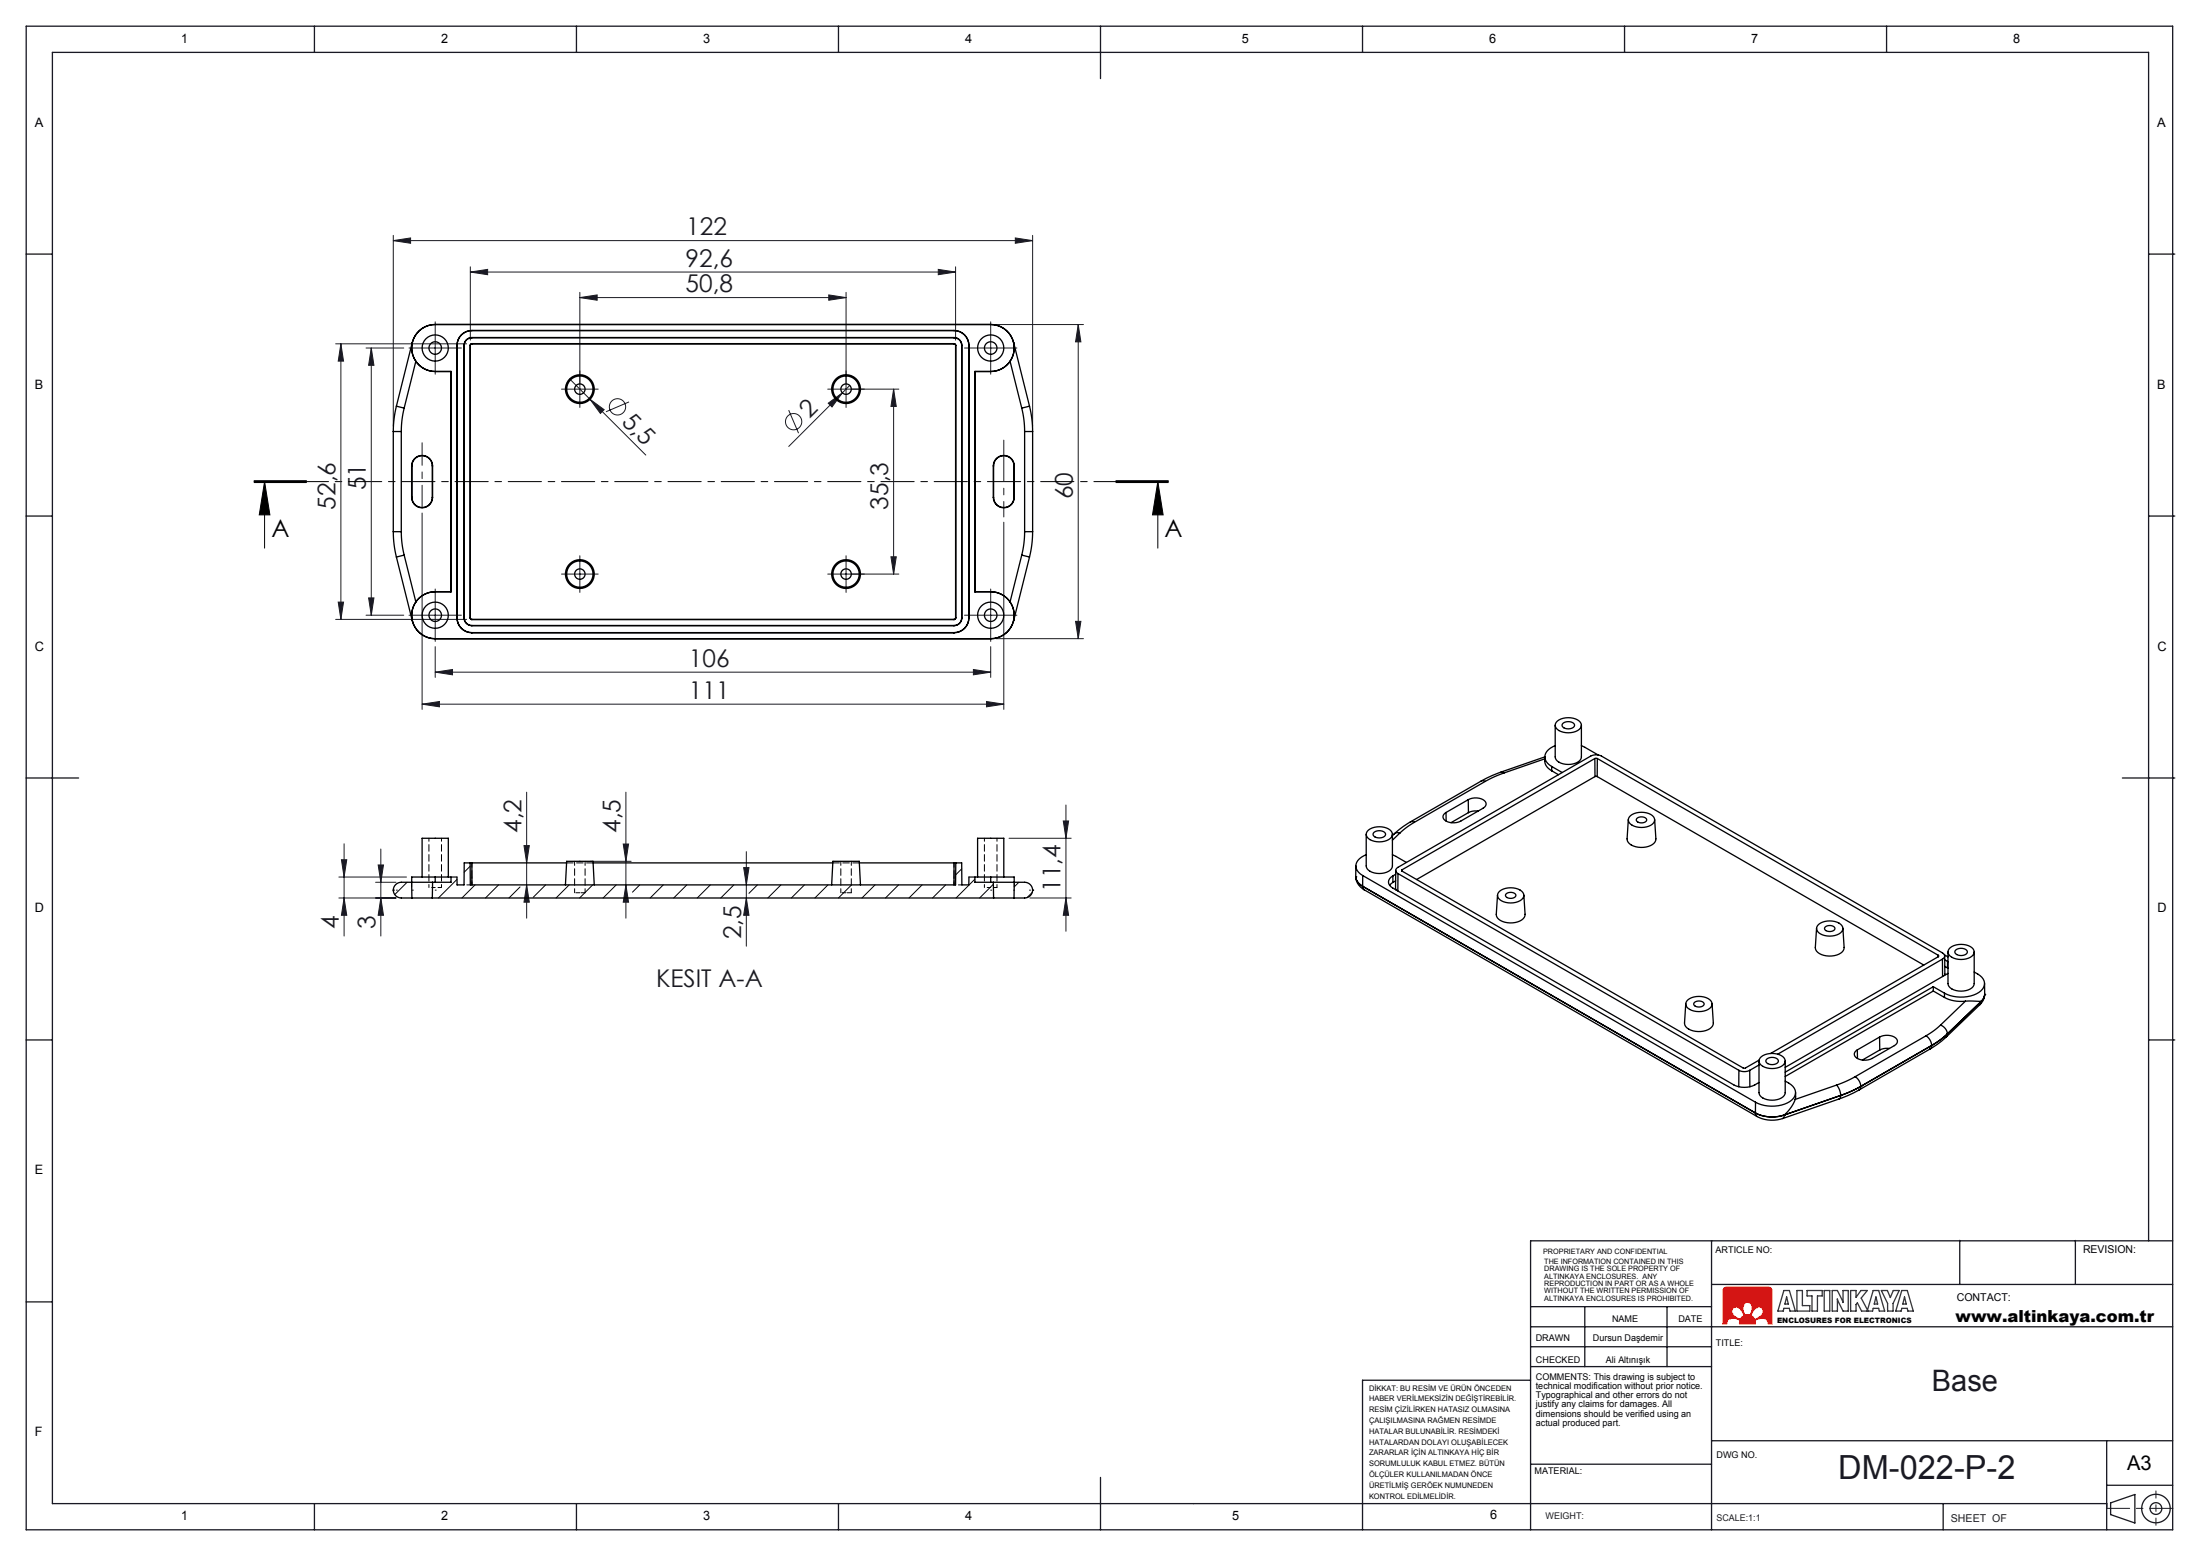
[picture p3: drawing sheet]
<svg xmlns="http://www.w3.org/2000/svg" width="420mm" height="297mm" viewBox="0 0 420 297" stroke-linecap="round" stroke-linejoin="round" font-family="sans-serif">
<path d="M329 245.8l.4-.1h8.2l.4 .2 .1 .4v6.4h-.7v-.2l-.3-.7-.8-.2-1.4 .4 .1 .7h-3.1l.1-.7-1.4-.4-.9 .3-.2 .8h-.7v-6.4zM330.7 249.7l.7-.3 .7 .4 .7 1.3-.7 .7-.6-.2-.7-.5-.4-.8zM332.9 248.8l.6-.3 .7 .4 .2 .7-.5 1.4h-.9l-.4-1.4zM334.8 249.8l.9-.4 .6 .3 .2 .7-.4 .7-1.3 .7-.6-.7z" fill="none" stroke="#e13800" stroke-width=".19"/>
<g fill="none" stroke="#191924" stroke-width=".25">
<path d="M5 5h409.6v287h-409.6zM60 5v5M110 5v5M160 5v5M210 5v10M260 5v5M310 5v5M360 5v5M5 48.5h5M410 48.5h5M5 98.5h5M410 98.5h5"/>
<path d="M5 148.5h10M405 148.5h10M5 198.5h5M410 198.5h5M326.6 236.8v55.2M374 236.8v8.4M396 236.8v8.4M410 236.8v-226.8h-400v277h392M414.6 236.8h-122.5v55.2M5 248.5h5M292.1 249.4h34.5M292.1 253.2h122.5"/>
<path d="M292.1 257.1h34.5M302.4 249.4v11.5M318.1 249.4v11.5M326.6 245.2h88M292.1 263.5h-32.1v28.5M292.1 260.9h34.5M292.1 279.5h34.5M326.6 275h88M402 275v17M60 287v5M110 287v5M160 287v5"/>
<path d="M210 282v10M370.8 287v5M402 283.5h12.6"/>
</g>
<path d="M334.8 249.8h.1a.93 .93 0 0 1 1.5 0 .93 .93 0 0 1-.4 1.4l-.6 .4a.52 .52 0 0 1-.5 .2 .52 .52 0 0 1-.4-.4 .54 .54 0 0 1-.3-.5 .54 .54 0 0 1 .2-.5zM330.7 249.7a1.27 1.27 0 0 1 1.9 .9 .48 .48 0 0 1 .1 .5 .48 .48 0 0 1-.4 .3 .54 .54 0 0 1-.4 .4 .54 .54 0 0 1-.5-.3l-.6-.5a.92 .92 0 0 1-.1-1.3zM329 245.8l-.2 .5v6.4h.7v-.2a1.18 1.18 0 0 1 1.8-.8h.1a.45 .45 0 0 1 .5 .6v.4h3.1v-.3a.4 .4 0 0 1 0-.5 .4 .4 0 0 1 .4-.1l.7-.2 .7 .1 .5 .3 .1 .7h.7v-6.4l-.1-.5-.4-.1h-8.2zM332.9 248.8l.6-.3 .6 .3 .3 .8-.2 .9a.44 .44 0 0 1-.2 .5 .44 .44 0 0 1-.5-.1h-.1a.43 .43 0 0 1-.5 .1 .43 .43 0 0 1-.2-.5l-.1-.9z" fill-rule="evenodd" fill="#f00"/>
<g fill="none" stroke="#191924" stroke-width=".19">
<path d="M75 45.9l3.3-.5v1zM75 44.9v36.5M75 45.9h122M89.7 51.9l3.3-.5v1zM89.7 50.9v14M89.7 51.9h92.6M110.6 56.8l3.3-.5v1zM110.6 55.8v21M110.6 56.8h50.8M158.1 56.3l3.3 .5-3.3 .5zM161.4 55.8v21M179 51.4l3.3 .5-3.3 .5z"/>
<path d="M182.3 50.9v14M193.7 45.4l3.3 .5-3.3 .5zM197 44.9v36.5M64 65.6h25M65 65.6l.6 3.3h-1.1zM65 65.6v52.6M69.8 66.4h7.2M70.8 66.4v51M70.8 66.4l.6 3.3h-1.1zM80.5 66.4h5M83 63.9v5M108.1 74.3h5"/>
<path d="M108.7 72.3l14.5 14.6M112.6 76.2l2.7 2-.7 .7zM120 76.7l-4.4 1.9M150.5 78.3l1.9 4.4M158 77l2.7-2-1.9 2.7zM158.9 74.3h12.6M162.2 73.6l-11.7 11.6M170.5 74.3v35.3M170.5 74.3l.5 3.3h-1zM186.5 66.4h5M189 63.9v5M190 61.9h16.7"/>
<path d="M205.7 61.9l.6 3.4h-1.1zM205.8 61.9v60M80.5 97.9v37.5M191.5 99.7v35.7M64 118.2h25M64.5 114.9h1.1l-.6 3.3zM69.8 117.4h7.2M70.3 114.1h1.1l-.6 3.3zM80.5 117.4h5M83 114.9v5M108.1 109.6h5M110.6 107.1v5"/>
<path d="M158.9 109.6h12.6M161.4 107.1v5M170 106.3h1l-.5 3.3zM186.5 117.4h5M189 114.9v5M205.2 118.6h1.1l-.6 3.3zM80.5 134.4l3.3-.5v1zM80.5 134.4h111M83 128.3l3.3-.5v1zM83 123.4v5.9M83 128.3h106M185.7 127.8l3.3 .5-3.3 .5z"/>
<path d="M188.2 133.9l3.3 .5-3.3 .5zM189 123.4v5.9M190 121.9h16.7M100.5 151.2v24.1M119.4 151.2v24.1M202.9 156.7h1l-.5 3.3zM203.4 153.7v24.1M64.7 171.4h10.9M64.7 167.4h12.9M65.2 164.1h1l-.5 3.3zM65.7 171.4l.5 3.3h-1zM65.7 161.1v17.6"/>
<path d="M71.7 168.4h3.9M72.2 165.1h1l-.5 3.3zM72.7 162.1v16.6M72.7 171.4l.5 3.3h-1zM100 161.4h1l-.5 3.3zM100.5 168.9l.5 3.3h-1zM112.6 164.4h7.8M118.9 161.1h1l-.5 3.3zM119.4 168.9l.5 3.3h-1zM141.9 165.6h1l-.5 3.3zM142.4 162.6v18M142.4 171.4l.5 3.3h-1z"/>
<path d="M192.5 160h11.9M196.5 171.4h7.9M203.4 171.4l.5 3.3h-1z"/>
<circle cx="117.8" cy="77.7" r="1.56"/>
<circle cx="151.4" cy="80.5" r="1.56"/>
</g>
<path d="M48.5 91.9h10M48.5 92.1h10M48.5 91.7h10M50.5 91.9l1 6.4h-2zM50.5 91.9v12.7M212.9 91.7h10zM212.9 91.9h10M212.9 92.1h10M220.9 91.9l1.1 6.4h-2.1zM220.9 91.9v12.7" fill="none" stroke="#000" stroke-width=".19"/>
<g fill="none" stroke="#191924" stroke-width=".25">
<path d="M86.1 167.4h1.1M184.9 167.4h1.1M402.8 286.9l4.6-1.6v5.4l-4.6-1.6z"/>
<circle cx="411.4" cy="287.9" r="2.72"/>
<circle cx="411.4" cy="287.9" r="1.12"/>
</g>
<path d="M340.4 246.3h1.1l1.1 3.9h-1l-.2-.5h-1l-.1 .5h-1zM340.9 247.5l.4 1.4h-.7zM342.9 246.3h1v2.9h1.5v1h-2.5zM344.8 246.3h2.9v1.1h-.9v2.8h-1v-2.8h-1zM348.1 246.3h1.1v3.9h-1.1zM349.6 246.3h1l1.1 2.4v-2.4h1v3.9h-1l-1.1-2.3v2.3h-1zM356.3 250.2l1.1-3.9h1.1l1.1 3.9h-1l-.1-.5h-1l-.2 .5h-2.1l-.8-1.5-.2 .3v1.2h-1.1v-3.9h1.1v1.3l.9-1.3h1.2l-1.1 1.5 1.3 2.4M358 247.5l.3 1.4h-.7zM359 246.3h1.2l.5 1.4 .6-1.4h1.1l-1.2 2.5v1.4h-1v-1.4zM362.9 246.3h1.1l1.1 3.9h-1l-.2-.5h-1l-.1 .5h-1zM363.4 247.5l.4 1.4h-.7z" fill="none" stroke="#373737" stroke-width=".25"/>
<path d="M48.5 91.9h174.4" fill="none" stroke="#000" stroke-width=".19" stroke-dasharray="6.3 1.3 1.3 1.3" stroke-dashoffset="2.3"/>
<g fill="none" stroke="#191924" stroke-width=".19" stroke-dasharray="15.2 1.3 1.3 1.3">
<path d="M80.5 66.4h-2.5M83 63.9v-2.5M83 68.9v2.5M85.5 66.4h2.5M108.1 74.3h-1M110.6 71.8v-1M110.6 76.8v1M113.1 74.3h1M158.9 74.3h-1M161.4 71.8v-1M161.4 76.8v1M163.9 74.3h1"/>
<path d="M186.5 66.4h-2.5M189 63.9v-2.5M189 68.9v2.5M191.5 66.4h2.5M80.5 117.4h-2.5M83 114.9v-2.5M83 119.9v2.5M85.5 117.4h2.5M108.1 109.6h-1M110.6 107.1v-1M110.6 112.1v1M113.1 109.6h1"/>
<path d="M158.9 109.6h-1M161.4 107.1v-1M161.4 112.1v1M163.9 109.6h1M186.5 117.4h-2.5M189 114.9v-2.5M189 119.9v2.5M191.5 117.4h2.5"/>
</g>
<path d="M191.5 84v14.7" fill="none" stroke="#191924" stroke-width=".19" stroke-dasharray="15.2 1.3 1.3 1.3" stroke-dashoffset="7.3"/>
<path d="M80.5 84.5v12.4" fill="none" stroke="#191924" stroke-width=".19" stroke-dasharray="15.2 1.3 1.3 1.3" stroke-dashoffset="10.9"/>
<path d="M401.9 287.9h12.7" fill="none" stroke="#191924" stroke-width=".19" stroke-dasharray="15.2 1.3 1.3 1.3" stroke-dashoffset="10.8"/>
<path d="M411.4 284.6v6.5" fill="none" stroke="#191924" stroke-width=".19" stroke-dasharray="15.2 1.3 1.3 1.3" stroke-dashoffset="13.9"/>
<path d="M50.5 91.9l1 6.4h-2zM220.9 91.9l1.1 6.4h-2.1z" fill="#000"/>
<g fill="#191924">
<path d="M158 77l2.7-2-1.9 2.7z"/>
<path d="M112.6 76.2l2.7 2-.7 .7z"/>
<path d="M185.7 127.8l3.3 .5-3.3 .5zM83 128.3l3.3-.5v1zM193.7 45.4l3.3 .5-3.3 .5zM75 45.9l3.3-.5v1z"/>
<path d="M110.6 56.8l3.3-.5v1zM158.1 56.3l3.3 .5-3.3 .5zM80.5 134.4l3.3-.5v1zM188.2 133.9l3.3 .5-3.3 .5z"/>
<path d="M89.7 51.9l3.3-.5v1zM179 51.4l3.3 .5-3.3 .5z"/>
<path d="M65 65.6l.6 3.3h-1.1zM64.5 114.9h1.1l-.6 3.3zM170.5 74.3l.5 3.3h-1zM170 106.3h1l-.5 3.3zM70.8 66.4l.6 3.3h-1.1zM70.3 114.1h1.1l-.6 3.3zM205.7 61.9l.6 3.4h-1.1zM205.2 118.6h1.1l-.6 3.3zM100 161.4h1l-.5 3.3zM100.5 168.9l.5 3.3h-1zM118.9 161.1h1l-.5 3.3zM119.4 168.9l.5 3.3h-1zM72.2 165.1h1l-.5 3.3zM72.7 171.4l.5 3.3h-1zM65.2 164.1h1l-.5 3.3zM65.7 171.4l.5 3.3h-1zM202.9 156.7h1l-.5 3.3zM203.4 171.4l.5 3.3h-1zM141.9 165.6h1l-.5 3.3zM142.4 171.4l.5 3.3h-1z"/>
</g>
<g fill="none" stroke="#000" stroke-width=".25">
<path d="M75.6 77.5l1.5 .4M75.6 77.5a20 20 0 0 0-.6 4.9M77.1 77.9l-.4 2.2-.1 2.3M78.7 65.3a4.5 4.5 0 0 0 .6 3.7M78.7 65.3l-3.1 12.2M79.3 69a4.5 4.5 0 0 0 3.7 1.9M79.3 69l-2.2 8.9M83 61.9a4.5 4.5 0 0 0-4.4 4.5 4.5 4.5 0 0 0 4.4 4.5M83 61.9a4.5 4.5 0 0 0-4.3 3.4M83 61.9h.1M83 70.9h.1M83 61.9h106"/>
<path d="M86.1 70.9h.1M86.1 70.9v42M86.1 70.9h-3.1M87.2 65.9h.1M87.2 65.9v52M88.5 65.9h.1M88.5 65.9v52M88.6 65.9v52M89.7 65.9v52M89.7 65.9h.1M90 64.5a1.46 1.46 0 0 0-1.4 1.4M90 65.6l-.2 .1-.1 .2"/>
<path d="M90 65.6l-.3 .3M90 64.4a1.5 1.5 0 0 0-1.5 1.5M90 63.1a2.82 2.82 0 0 0-2.8 2.8M90 63.1a2.85 2.85 0 0 0-2.8 2.8M90 64.4h92M90 63.1h.1M90 64.4v.1M90 65.6h.1M90 65.6h92M90 63.1h92M182 64.5a1.46 1.46 0 0 1 1.5 1.4M182 65.6l.3 .1 .1 .2"/>
<path d="M182 64.4a1.5 1.5 0 0 1 1.5 1.5M182 65.6l.3 .3M182 63.1a2.85 2.85 0 0 1 2.9 2.8M182 63.1a2.82 2.82 0 0 1 2.9 2.8M182 63.1h.1M182 64.4v.1M182 65.6h.1M182.3 65.9v52M182.3 65.9h.1M182.4 65.9v52M183.5 65.9v52M183.5 65.9h.1"/>
<path d="M184.9 65.9h.1M184.9 65.9v52M186 70.9h3M186 70.9v42M189 61.9a4.5 4.5 0 0 1 4.5 4.5 4.5 4.5 0 0 1-4.5 4.5M189 61.9a4.5 4.5 0 0 1 4.4 3.4M189 61.9h.1M189 70.9h.1M192.7 69a4.5 4.5 0 0 1-3.7 1.9M192.7 69l2.3 8.9M193.4 65.3a4.5 4.5 0 0 1-.7 3.7M193.4 65.3l3.1 12.2"/>
<path d="M195 77.9l.4 2.2 .1 2.3M196.5 77.5l-1.5 .4M196.5 77.5a20 20 0 0 1 .5 4.9M75 82.4h1.6M75 82.4v19.1M76.6 82.4v19.1M78.5 88.9a2 2 0 0 1 2-2 2 2 0 0 1 2 2M78.5 94.9a2 2 0 0 0 2 2 2 2 0 0 0 2-2M78.5 88.9v6M78.5 94.9h.1M78.5 88.9h.1M78.6 88.9a1.95 1.95 0 0 1 1.9-1.9 1.95 1.95 0 0 1 2 1.9"/>
<path d="M78.6 94.9a1.95 1.95 0 0 0 1.9 2 1.95 1.95 0 0 0 2-2M78.6 88.9v6M82.5 94.9h.1M82.5 88.9h.1M82.5 88.9v6M189.5 88.9a2 2 0 0 1 2-2 2 2 0 0 1 2 2M189.5 94.9a2 2 0 0 0 2 2 2 2 0 0 0 2-2M189.5 88.9v6M189.5 94.9h.1M189.5 88.9h.1M189.6 94.9a1.95 1.95 0 0 0 1.9 2 1.95 1.95 0 0 0 2-2M189.6 88.9a1.95 1.95 0 0 1 1.9-1.9 1.95 1.95 0 0 1 2 1.9"/>
<path d="M189.6 88.9v6M193.5 94.9h.1M193.5 88.9h.1M193.5 88.9v6M195.5 82.4h1.5M195.5 82.4v19.1M197 82.4v19.1M75 101.5h1.6M75 101.5a20 20 0 0 0 .6 4.8M75.6 106.3l3.1 12.2M76.6 101.5l.1 2.2 .4 2.3M77.1 106l-1.5 .3"/>
<path d="M77.1 106l2.2 8.9M78.7 118.5a4.5 4.5 0 0 0 4.3 3.4M79.3 114.9a4.5 4.5 0 0 0-.6 3.6M83 112.9a4.5 4.5 0 0 0-4.4 4.5 4.5 4.5 0 0 0 4.4 4.5M83 112.9a4.5 4.5 0 0 0-3.7 2M83 112.9h.1M83 112.9h3.1M87.2 117.9a2.85 2.85 0 0 0 2.8 2.9M87.2 117.9h.1M87.2 117.9a2.82 2.82 0 0 0 2.8 2.9M88.5 117.9a1.5 1.5 0 0 0 1.5 1.5M88.5 117.9h.1"/>
<path d="M88.6 117.9a1.46 1.46 0 0 0 1.4 1.5M89.7 117.9l.1 .3 .2 .1M89.7 117.9h.1M89.7 117.9l.3 .3M90 118.2v.1M90 119.4h.1M90 119.4h92M90 118.3h92M90 118.2h92M182 118.2v.1M182 119.4h.1M182.3 117.9l-.3 .3"/>
<path d="M182.3 117.9h.1M182.4 117.9l-.1 .3-.3 .1M183.5 117.9a1.46 1.46 0 0 1-1.5 1.5M183.5 117.9h.1M183.5 117.9a1.5 1.5 0 0 1-1.5 1.5M184.9 117.9a2.82 2.82 0 0 1-2.9 2.9M184.9 117.9h.1M184.9 117.9a2.85 2.85 0 0 1-2.9 2.9M186 112.9h3M186 112.9h.1M189 112.9a4.5 4.5 0 0 1 4.5 4.5 4.5 4.5 0 0 1-4.5 4.5M189 112.9a4.5 4.5 0 0 1 3.7 2"/>
<path d="M189 112.9h.1M192.7 114.9a4.5 4.5 0 0 1 .7 3.6M193.4 118.5a4.5 4.5 0 0 1-4.4 3.4M195 106l1.5 .3M195 106l-2.3 8.9M195.5 101.5l-.1 2.2-.4 2.3M195.5 101.5h1.5M196.5 106.3l-3.1 12.2M197 101.5a20 20 0 0 1-.5 4.8M83 121.9h.1M83 121.9h106M90 120.8h.1"/>
<path d="M90 120.8h92M182 120.8h.1M189 121.9h.1M296.8 138.4v6.1a2.2 2.2 0 0 0 2.5 1.4 2.2 2.2 0 0 0 2.5-1.4v-6.1M297.2 137.6a3.6 3.6 0 0 1 4.4 .3 1.16 1.16 0 0 1-.9 1.7 3.2 3.2 0 0 1-3.9-.9 .98 .98 0 0 1 .4-1.1zM298.3 138a1.6 1.6 0 0 1 2.1 .3 1.17 1.17 0 0 1-1.7 .7 .57 .57 0 0 1-.6-.3 .57 .57 0 0 1 .2-.7zM260.7 159.2v6.1a2.2 2.2 0 0 0 2.5 1.4 2.2 2.2 0 0 0 2.5-1.4v-6.1M261.1 158.4a3.6 3.6 0 0 1 4.4 .3 1.16 1.16 0 0 1-.9 1.7 3.2 3.2 0 0 1-3.8-.9 .98 .98 0 0 1 .3-1.1zM262.2 158.8a1.6 1.6 0 0 1 2.2 .3 1.17 1.17 0 0 1-1.8 .8 .57 .57 0 0 1-.5-.4 .57 .57 0 0 1 .1-.7zM266.1 159.2l-.4 .3M267.1 159l-.5-.1-.5 .3M267.1 159l-1.4 1.4"/>
<path d="M269.1 156.9l-1.4 .9-1.6 1.4M269.1 156.9l.4-.1 .4 .2M269.9 157l-1.5 .9-1.3 1.1M275.9 155.1l.1 1.6M280.2 152.6a2.82 2.82 0 0 1 3.3 .5 .83 .83 0 0 1-.5 1.2l-4.2 2.4a2.82 2.82 0 0 1-3.3-.4 .83 .83 0 0 1 .4-1.2M280.2 152.6l-4.3 2.5M280.2 152.6v2.5M280.2 155.1l-3.3 1.9M282.1 154.8h-1.2l-.7 .3M282.7 149.1l.3-.1 .4 .2M282.7 149.1l-13.6 7.8M283.4 149.2l-13.5 7.8"/>
<path d="M286.5 147.4l.5 .2M286.5 147.4l-1.7 .6-2.1 1.1M287 147.6l-3.6 1.6M294.8 144.8l-7.8 2.8M296.1 147.1a2.34 2.34 0 0 1-1.3-2.6l-8.3 2.9M296.1 147.1l1.3 .8M296.1 146.3l2 1.2M296.1 146.3v.8M296.8 142.3a2.21 2.21 0 0 0-1.8 3l1.1 1M301.8 142.3l3.2 1.8M304.3 144.8h.5M304.3 144.8l-36.7 21.2"/>
<path d="M304.3 144.8l.1 3.4M304.4 148.2h.4M304.4 148.2l-34.1 19.7M304.8 148.2l62.3 36M304.8 144.8l65.1 37.5M304.8 144.8v3.4M310.7 156.4l-.2 3.7a1.99 1.99 0 0 0 2.1 1.6 3.1 3.1 0 0 0 3.4-1.3l-.3-4M311.1 155.7a3.6 3.6 0 0 1 4.5 .2 1.16 1.16 0 0 1-1 1.8 3.2 3.2 0 0 1-3.8-.9 .99 .99 0 0 1 .3-1.1zM312.3 156.2a1.3 1.3 0 0 1 1.9 .2 1.11 1.11 0 0 1-1.9 .4l-.1-.2zM75 169.9h.1M75 169.9a1.53 1.53 0 0 0 1.6 1.5h2M78.5 168.4h-1.9a1.53 1.53 0 0 0-1.6 1.5"/>
<path d="M78.5 168.4h4M78.5 168.4l.1 3M78.6 171.4h3.9M80.5 167.4v-7.4h5v7.4M82.5 171.4h107.1M82.5 168.4v3M83 167.4h-4.4v1M83 167.4v1M83 167.4h3.1v1h-3.6M89.7 164.7h.3M89.7 164.7h-1.1l-.1 4.2h-1.3v-1.5M89.7 164.7v4.2h92.6l.1-4.2"/>
<path d="M90 164.7v4.2M90 164.7h18.1M107.9 168.9l.2-4.5h5.1l.2 4.5M113.2 164.7h45.7M158.7 168.9l.2-4.5h5.1l.2 4.5M164 164.7h18M182 164.7h.4M182 164.7v4.2M182.4 164.7h1.1v4.2h1.4v-1.5M186.5 167.4v-7.4h5v7.4M189 167.4h4.5v1M189 167.4v1"/>
<path d="M189 167.4h-3v1h3.5M189.5 168.4h4M189.5 168.4l.1 3M189.6 171.4h3.9M193.5 168.4h2a1.53 1.53 0 0 1 1.5 1.5M193.5 168.4v3M197 169.9a1.53 1.53 0 0 1-1.5 1.5h-2M197 169.9h.1M258.7 167.4h.1M258.7 167.4v.1a2.25 2.25 0 0 0 1.3 1.7M258.7 167.4v.3a3.1 3.1 0 0 0 1.6 2.1M258.7 165.3v2.2a2.25 2.25 0 0 0 1.3 1.7"/>
<path d="M260 169.2l.1 .4 .2 .2M260 169.2l75 43.2M260 169.2h.1M260 167.1l75 43.3M260 167.1v2.1M260.3 169.8l75 43.3M260.7 163.1a2.21 2.21 0 0 0-1.7 3l1 1M265.7 163.1l2.7 1.5M265.8 167.2a1.23 1.23 0 0 0-.8 1.2 1.23 1.23 0 0 0 .8 1.1l65 37.6a4.6 4.6 0 0 0 4.9-.5M265.8 167.2v1.2M265.8 168.4l-.6 .6M266.3 168.1l-.5 .3"/>
<path d="M266.3 166.9l-.5 .3M266.3 166.1l.1 3.8M266.8 166.7a.63 .63 0 0 1-.5-.6 .63 .63 0 0 1 .5-.5l36.7-21.3a2.29 2.29 0 0 1 2.1 0l65.1 37.6a.63 .63 0 0 1 .4 .6 .63 .63 0 0 1-.4 .6M266.8 166.7l65 37.6M266.8 166.7l-.1 3.4M267.6 166l-.1 .1 .1 .2M267.6 166.3l65 37.5h.5l2.6-1.5M267.6 166v.3M285.8 170.8l-.3 3.7a1.99 1.99 0 0 0 2.1 1.6 3.1 3.1 0 0 0 3.4-1.3l-.2-4M286.2 170.1a3.6 3.6 0 0 1 4.4 .2 1.16 1.16 0 0 1-.9 1.8 3.2 3.2 0 0 1-3.9-.9 .99 .99 0 0 1 .4-1.1zM287.4 170.6a1.3 1.3 0 0 1 1.9 .2 1.11 1.11 0 0 1-1.9 .4l-.1-.2zM346.6 177.2l-.2 3.6a1.99 1.99 0 0 0 2.1 1.7 3.1 3.1 0 0 0 3.4-1.4l-.2-3.9"/>
<path d="M347.1 176.4a3.6 3.6 0 0 1 4.4 .3 1.16 1.16 0 0 1-1 1.7 3.2 3.2 0 0 1-3.8-.9 .99 .99 0 0 1 .4-1.1zM348.3 177a1.3 1.3 0 0 1 1.8 .1 1.11 1.11 0 0 1-1.8 .4l-.1-.2zM321.7 191.6l-.3 3.7a1.99 1.99 0 0 0 2.2 1.6 3.1 3.1 0 0 0 3.3-1.4l-.2-3.9M322.1 190.8a3.6 3.6 0 0 1 4.4 .3 1.16 1.16 0 0 1-.9 1.7 3.2 3.2 0 0 1-3.9-.9 .99 .99 0 0 1 .4-1.1zM323.3 191.4a1.3 1.3 0 0 1 1.9 .1 1.11 1.11 0 0 1-1.9 .4l-.1-.2zM358.7 197.9a2.82 2.82 0 0 1 3.3 .5 .83 .83 0 0 1-.5 1.2l-4.3 2.4a2.82 2.82 0 0 1-3.3-.4 .83 .83 0 0 1 .5-1.2M358.7 197.9l-4.3 2.5M358.7 197.9v2.5M367.5 197.7a2.39 2.39 0 0 1 1.1 1.9M367.5 197.7l-13.5 7.8M368.6 199.6h.1M368.6 199.6l-.1 .4-.2 .2"/>
<path d="M368.6 199.6l-13.5 7.8M368.9 188.3l2.2 1.3M368.9 188.3l-28.2 16.4M368.9 189.2l-28.2 16.3M368.9 189.2l2.1 1.2M368.9 188.3v.9M369.9 182.3l.1 .2-.1 .1M369.9 182.6l-32 18.5M369.9 182.3v.3M370.3 195.7l-1.3 1-1.5 1M370.3 195.7a1.99 1.99 0 0 1 1.3 1.6M370.7 183.1l-31.5 18.1"/>
<path d="M370.7 183.1v3.3M371 182.2l.7 .4M371 190.4a6.8 6.8 0 0 0 4 .7M371.1 189.6l-.1 .8M371.1 182.5l-.1 3.7M371.1 183.2l.5 .3M371.1 184.5l.5 .3M371.4 198l-1.7 1.3-1.4 .9M371.6 197.3l-1.4 1.2-1.6 1.1M371.6 197.3h.1M371.6 197.3l-.2 .7M371.6 184.8h.1"/>
<path d="M371.6 183.5l.1 .1M371.6 183.5v1.3M371.7 181.7v6a2.2 2.2 0 0 0 2.5 1.5 2.2 2.2 0 0 0 2.5-1.5v-6M371.7 185.8l-31 17.9M372.1 180.9a3.6 3.6 0 0 1 4.4 .2 1.16 1.16 0 0 1-.9 1.8 3.2 3.2 0 0 1-3.8-.9 .98 .98 0 0 1 .3-1.1zM373.3 181.3a1.6 1.6 0 0 1 2.1 .3 1.17 1.17 0 0 1-1.8 .7 .57 .57 0 0 1-.5-.4 .57 .57 0 0 1 .2-.6zM375 191.1h3.1M375 191.1l-4.7 4.6M376.7 185.5a2.62 2.62 0 0 1 2 2.5 3.6 3.6 0 0 1-3.3 2.2l-2 .1-1.3-.3-1-.4M377.8 191.7l-6.4 6.3M378.1 191.1h.1M378.1 191.1l-.3 .6"/>
<path d="M378.1 191.1l-6.5 6.2M378.7 187.7v2.1a1.85 1.85 0 0 1-.6 1.3M378.7 189.8a2.74 2.74 0 0 1-.9 1.9M378.7 189.8h.1M378.7 189.8a1.86 1.86 0 0 1-.6 1.3M331.8 204.3a2.29 2.29 0 0 0 2.1 0M331.8 204.3v3.1M333.9 204.3v3.1M335 212.4a7.1 7.1 0 0 0 5.5 .4M335 212.4l.1 .5 .2 .2M335 212.4h.1M335 210.4v2"/>
<path d="M335.3 213.1a6.2 6.2 0 0 0 4.9 .4M335.7 202.5v6.1a2.2 2.2 0 0 0 2.5 1.4 2.2 2.2 0 0 0 2.5-1.4v-6.1M335.7 203.3l-1.8 1M336.1 201.7a3.6 3.6 0 0 1 4.4 .3 1.16 1.16 0 0 1-1 1.7 3.2 3.2 0 0 1-3.8-.9 .98 .98 0 0 1 .4-1.1zM337.2 202.1a1.6 1.6 0 0 1 2.1 .3 1.17 1.17 0 0 1-1.7 .7 .57 .57 0 0 1-.6-.3 .57 .57 0 0 1 .2-.7zM340.5 212.8h.1M340.5 212.8l-.1 .4-.2 .3M340.7 206.3a2.62 2.62 0 0 1 1.9 2.5 3.6 3.6 0 0 1-3.3 2.3h-1.3l-1.3-.1-1.7-.6M342.6 209.8l-.9 1.6-1.2 1.4M342.6 208.5v1.3M350.5 207.1a3.2 3.2 0 0 1 .7 2M350.5 207.1l-7.9 2.7"/>
<path d="M351 209.8l-10.8 3.7M351.2 209.1h.1M351.2 209.1v.4l-.2 .3M351.2 209.1l-10.7 3.7M354 205.5l-3.5 1.6M354 205.5a2.39 2.39 0 0 1 1.1 1.9M354.4 200.4v1.6M354.8 208l-2.2 1.1-1.6 .7M355.1 207.4l-1.8 .9-2.1 .8M355.1 207.4h.1M355.1 207.4l-.1 .4-.2 .2M358.7 200.4l-3.3 1.9"/>
<path d="M360.6 200.1l-1.2 .1-.7 .2M368.3 200.2l-13.5 7.8"/>
<circle cx="83" cy="66.4" r="2.5"/>
<circle cx="83" cy="66.4" r="1.2"/>
<circle cx="110.6" cy="74.3" r="2.51"/>
<circle cx="110.6" cy="74.3" r="1"/>
<circle cx="110.6" cy="74.3" r="2.75"/>
<circle cx="161.4" cy="74.3" r="2.51"/>
<circle cx="161.4" cy="74.3" r="1"/>
<circle cx="161.4" cy="74.3" r="2.75"/>
<circle cx="189" cy="66.4" r="1.2"/>
<circle cx="189" cy="66.4" r="2.5"/>
<circle cx="83" cy="117.4" r="2.5"/>
<circle cx="83" cy="117.4" r="1.2"/>
<circle cx="110.6" cy="109.6" r="2.51"/>
<circle cx="110.6" cy="109.6" r="2.75"/>
<circle cx="110.6" cy="109.6" r="1"/>
<circle cx="161.4" cy="109.6" r="2.51"/>
<circle cx="161.4" cy="109.6" r="1"/>
<circle cx="161.4" cy="109.6" r="2.75"/>
<circle cx="189" cy="117.4" r="1.2"/>
<circle cx="189" cy="117.4" r="2.5"/>
</g>
<g fill="none" stroke="#000" stroke-width=".19">
<path d="M77.7 168.4l-2.4 2.4M87.2 167.9l-3.5 3.5M89.7 165.3l-1.1 1.2M90.6 168.9l-2.5 2.5M95.1 168.9l-2.5 2.5M99.2 169.3l-2.1 2.1M104.1 168.9l-2.3 2.4M108.6 168.9l-2.5 2.5M113.1 168.9l-2.5 2.5M117.6 168.9l-2.5 2.5M122.1 168.9l-1.4 1.4M126.6 168.9l-2.5 2.5"/>
<path d="M131.1 168.9l-2.5 2.5M135.5 168.9l-2.5 2.5M140 168.9l-2.5 2.5M144.5 168.9l-1.6 1.6M149 168.9l-2.5 2.5M153.5 168.9l-2.5 2.5M158 168.9l-2.5 2.5M162.5 168.9l-2.5 2.5M167 168.9l-2.5 2.5M171.5 168.9l-2.5 2.5M176 168.9l-2.5 2.5M180.4 168.9l-2.5 2.5"/>
<path d="M183.5 165.8l-1.1 1.2M186 167.8l-3.6 3.6M189.6 168.8l-2.7 2.6M194.4 168.4l-.9 .9M197 170.3l-1 1"/>
</g>
<path d="M75.6 169.9h.1M78.7 169.9h.1M83 169.9h.1M113.2 164.7h-5.1M164 164.7h-5.1M189 169.9h.1M193.4 169.9h.1M196.5 169.9h.1" fill="none" stroke="#000" stroke-width=".19" stroke-dasharray="1.3 .6"/>
<path d="M109.6 164.4v6M110.6 170.4h-1M111.6 170.4h-1M111.6 170.4v-6M160.4 164.4v6M161.4 170.4h-1M162.4 170.4h-1M162.4 170.4v-6" fill="none" stroke="#000" stroke-width=".19" stroke-dasharray="1.3 .6" stroke-dashoffset=".5"/>
<path d="M83 169.4h-1.2M84.2 169.4h-1.2M89.7 168.9h-1.2M183.5 168.9h-1.2M189 169.4h-1.2M190.2 169.4h-1.2" fill="none" stroke="#000" stroke-width=".19" stroke-dasharray="1.3 .6" stroke-dashoffset=".6"/>
<path d="M90 168.9v-1.5M182 168.9v-1.5" fill="none" stroke="#000" stroke-width=".19" stroke-dasharray="1.3 .6" stroke-dashoffset=".8"/>
<path d="M78.6 168.4v.9M90 164.7v4.2M182 164.7v4.2M193.5 169.3v-.9" fill="none" stroke="#000" stroke-width=".19" stroke-dasharray="1.3 .6" stroke-dashoffset=".4"/>
<path d="M81.8 160v9.4M84.2 169.4v-9.4M187.8 160v9.4M190.2 169.4v-9.4" fill="none" stroke="#000" stroke-width=".19" stroke-dasharray="1.3 .6" stroke-dashoffset=".7"/>
<text font-size="6.3" fill="#191924" x="350.8" y="282.4">DM-022-P-2</text>
<text font-size="5.6" fill="#191924" x="368.6" y="265.4">Base</text>
<g font-size="4.7" fill="#191924">
<text x="131" y="44.9">122</text>
<text x="130.8" y="50.9">92,6</text>
<text x="130.8" y="55.8">50,8</text>
<text x="118.4" y="80.7" transform="rotate(45 118.4 80.7)">5,5</text>
<text x="154.5" y="79.9" transform="rotate(-45 154.5 79.9)">2</text>
<text x="69.8" y="93.6" transform="rotate(-90 69.8 93.6)">51</text>
<text x="204.7" y="95.3" transform="rotate(-90 204.7 95.3)">60</text>
<text x="64" y="97.3" transform="rotate(-90 64 97.3)">52,6</text>
<text x="169.5" y="97.3" transform="rotate(-90 169.5 97.3)">35,3</text>
<text x="131.5" y="127.3">106</text>
<text x="131.5" y="133.4">111</text>
<text x="99.5" y="159" transform="rotate(-90 99.5 159)">4,2</text>
<text x="118.4" y="159" transform="rotate(-90 118.4 159)">4,5</text>
<text x="202.4" y="170.2" transform="rotate(-90 202.4 170.2)">11,4</text>
<text x="64.6" y="177.4" transform="rotate(-90 64.6 177.4)">4</text>
<text x="71.7" y="177.4" transform="rotate(-90 71.7 177.4)">3</text>
<text x="141.4" y="179.3" transform="rotate(-90 141.4 179.3)">2,5</text>
<text x="125.2" y="188.4">KESIT A-A</text>
</g>
<g font-size="4.7">
<text x="51.8" y="102.5">A</text>
<text x="222.2" y="102.5">A</text>
</g>
<text font-size="3.9" x="405.9" y="280.6">A3</text>
<text font-size="3.2" x="373.2" y="252.4">www.altinkaya.com.tr</text>
<g font-size="2.5">
<text x="34.6" y="8.2">1</text>
<text x="84.2" y="8.2">2</text>
<text x="134.2" y="8.2">3</text>
<text x="184.2" y="8.2">4</text>
<text x="237" y="8.2">5</text>
<text x="284.2" y="8.2">6</text>
<text x="334.2" y="8.2">7</text>
<text x="384.2" y="8.2">8</text>
<text x="6.7" y="24.2">A</text>
<text x="411.7" y="24.2">A</text>
<text x="6.7" y="74.2">B</text>
<text x="411.7" y="74.2">B</text>
<text x="6.7" y="124.2">C</text>
<text x="411.7" y="124.2">C</text>
<text x="6.7" y="174.2">D</text>
<text x="411.7" y="174.2">D</text>
<text x="6.7" y="224.2">E</text>
<text x="6.7" y="274.2">F</text>
<text x="34.6" y="290.2">1</text>
<text x="84.2" y="290.2">2</text>
<text x="134.2" y="290.2">3</text>
<text x="184.2" y="290.2">4</text>
<text x="235.1" y="290.2">5</text>
<text x="284.3" y="289.9">6</text>
</g>
<g font-size="2.1">
<text x="397.5" y="239.2">REVISION:</text>
<text x="373.4" y="248.2">CONTACT:</text>
</g>
<text font-size="2.1" fill="#191924" x="372.3" y="290.6">SHEET OF</text>
<g font-size="1.8">
<text x="327.4" y="239.2">ARTICLE NO:</text>
<text x="293" y="256">DRAWN</text>
<text x="304" y="256">Dursun Daşdemir</text>
<text x="307.6" y="252.3">NAME</text>
<text x="320.3" y="252.3">DATE</text>
<text x="327.4" y="256.9">TITLE:</text>
<text x="293.1" y="263.3">COMMENTS: This drawing is subject to</text>
<text x="293.1" y="260.1">CHECKED</text>
<text x="306.4" y="260.1">Ali Altınışık</text>
<text x="293.1" y="265.1">technical modification without prior notice.</text>
<text x="293.1" y="266.9">Typographical and other errors do not</text>
<text x="293.1" y="268.6">justify any claims for damages. All</text>
<text x="293.1" y="270.4">dimensions should be verified using an</text>
<text x="293.1" y="272.2">actual produced part.</text>
<text x="292.8" y="281.3">MATERIAL:</text>
<text x="327.6" y="278.3">DWG NO.</text>
</g>
<g font-size="1.8" fill="#191924">
<text x="294.9" y="289.9">WEIGHT:</text>
<text x="327.6" y="290.3">SCALE:1:1</text>
</g>
<g font-size="1.5">
<text x="261.2" y="265.4">DİKKAT: BU RESİM VE ÜRÜN ÖNCEDEN</text>
<text x="261.2" y="267.5">HABER VERİLMEKSİZİN DEĞİŞTİREBİLİR.</text>
<text x="261.2" y="269.5">RESİM ÇİZİLİRKEN HATASIZ OLMASINA</text>
<text x="261.2" y="271.6">ÇALIŞILMASINA RAĞMEN RESİMDE</text>
<text x="261.2" y="273.7">HATALAR BULUNABİLİR. RESİMDEKİ</text>
<text x="261.2" y="275.7">HATALARDAN DOLAYI OLUŞABİLECEK</text>
<text x="261.2" y="277.8">ZARARLAR İÇİN ALTINKAYA HİÇ BİR</text>
<text x="261.2" y="279.8">SORUMLULUK KABUL ETMEZ. BÜTÜN</text>
<text x="261.2" y="281.9">ÖLÇÜLER KULLANILMADAN ÖNCE</text>
<text x="261.2" y="284">ÜRETİLMİŞ GERÖEK NUMUNEDEN</text>
<text x="261.2" y="286">KONTROL EDİLMELİDİR.</text>
</g>
<g font-size="1.4">
<text x="294.5" y="239.3">PROPRIETARY AND CONFIDENTIAL</text>
<text x="294.7" y="241.2">THE INFORMATION CONTAINED IN THIS</text>
<text x="294.7" y="242.6">DRAWING IS THE SOLE PROPERTY OF</text>
<text x="294.7" y="244">ALTINKAYA ENCLOSURES. ANY</text>
<text x="294.7" y="245.5">REPRODUCTION IN PART OR AS A WHOLE</text>
<text x="294.7" y="246.9">WITHOUT THE WRITTEN PERMISSION OF</text>
<text x="294.7" y="248.3">ALTINKAYA ENCLOSURES IS PROHIBITED.</text>
<text x="339.1" y="252.6">ENCLOSURES FOR ELECTRONICS</text>
</g>
</svg>
